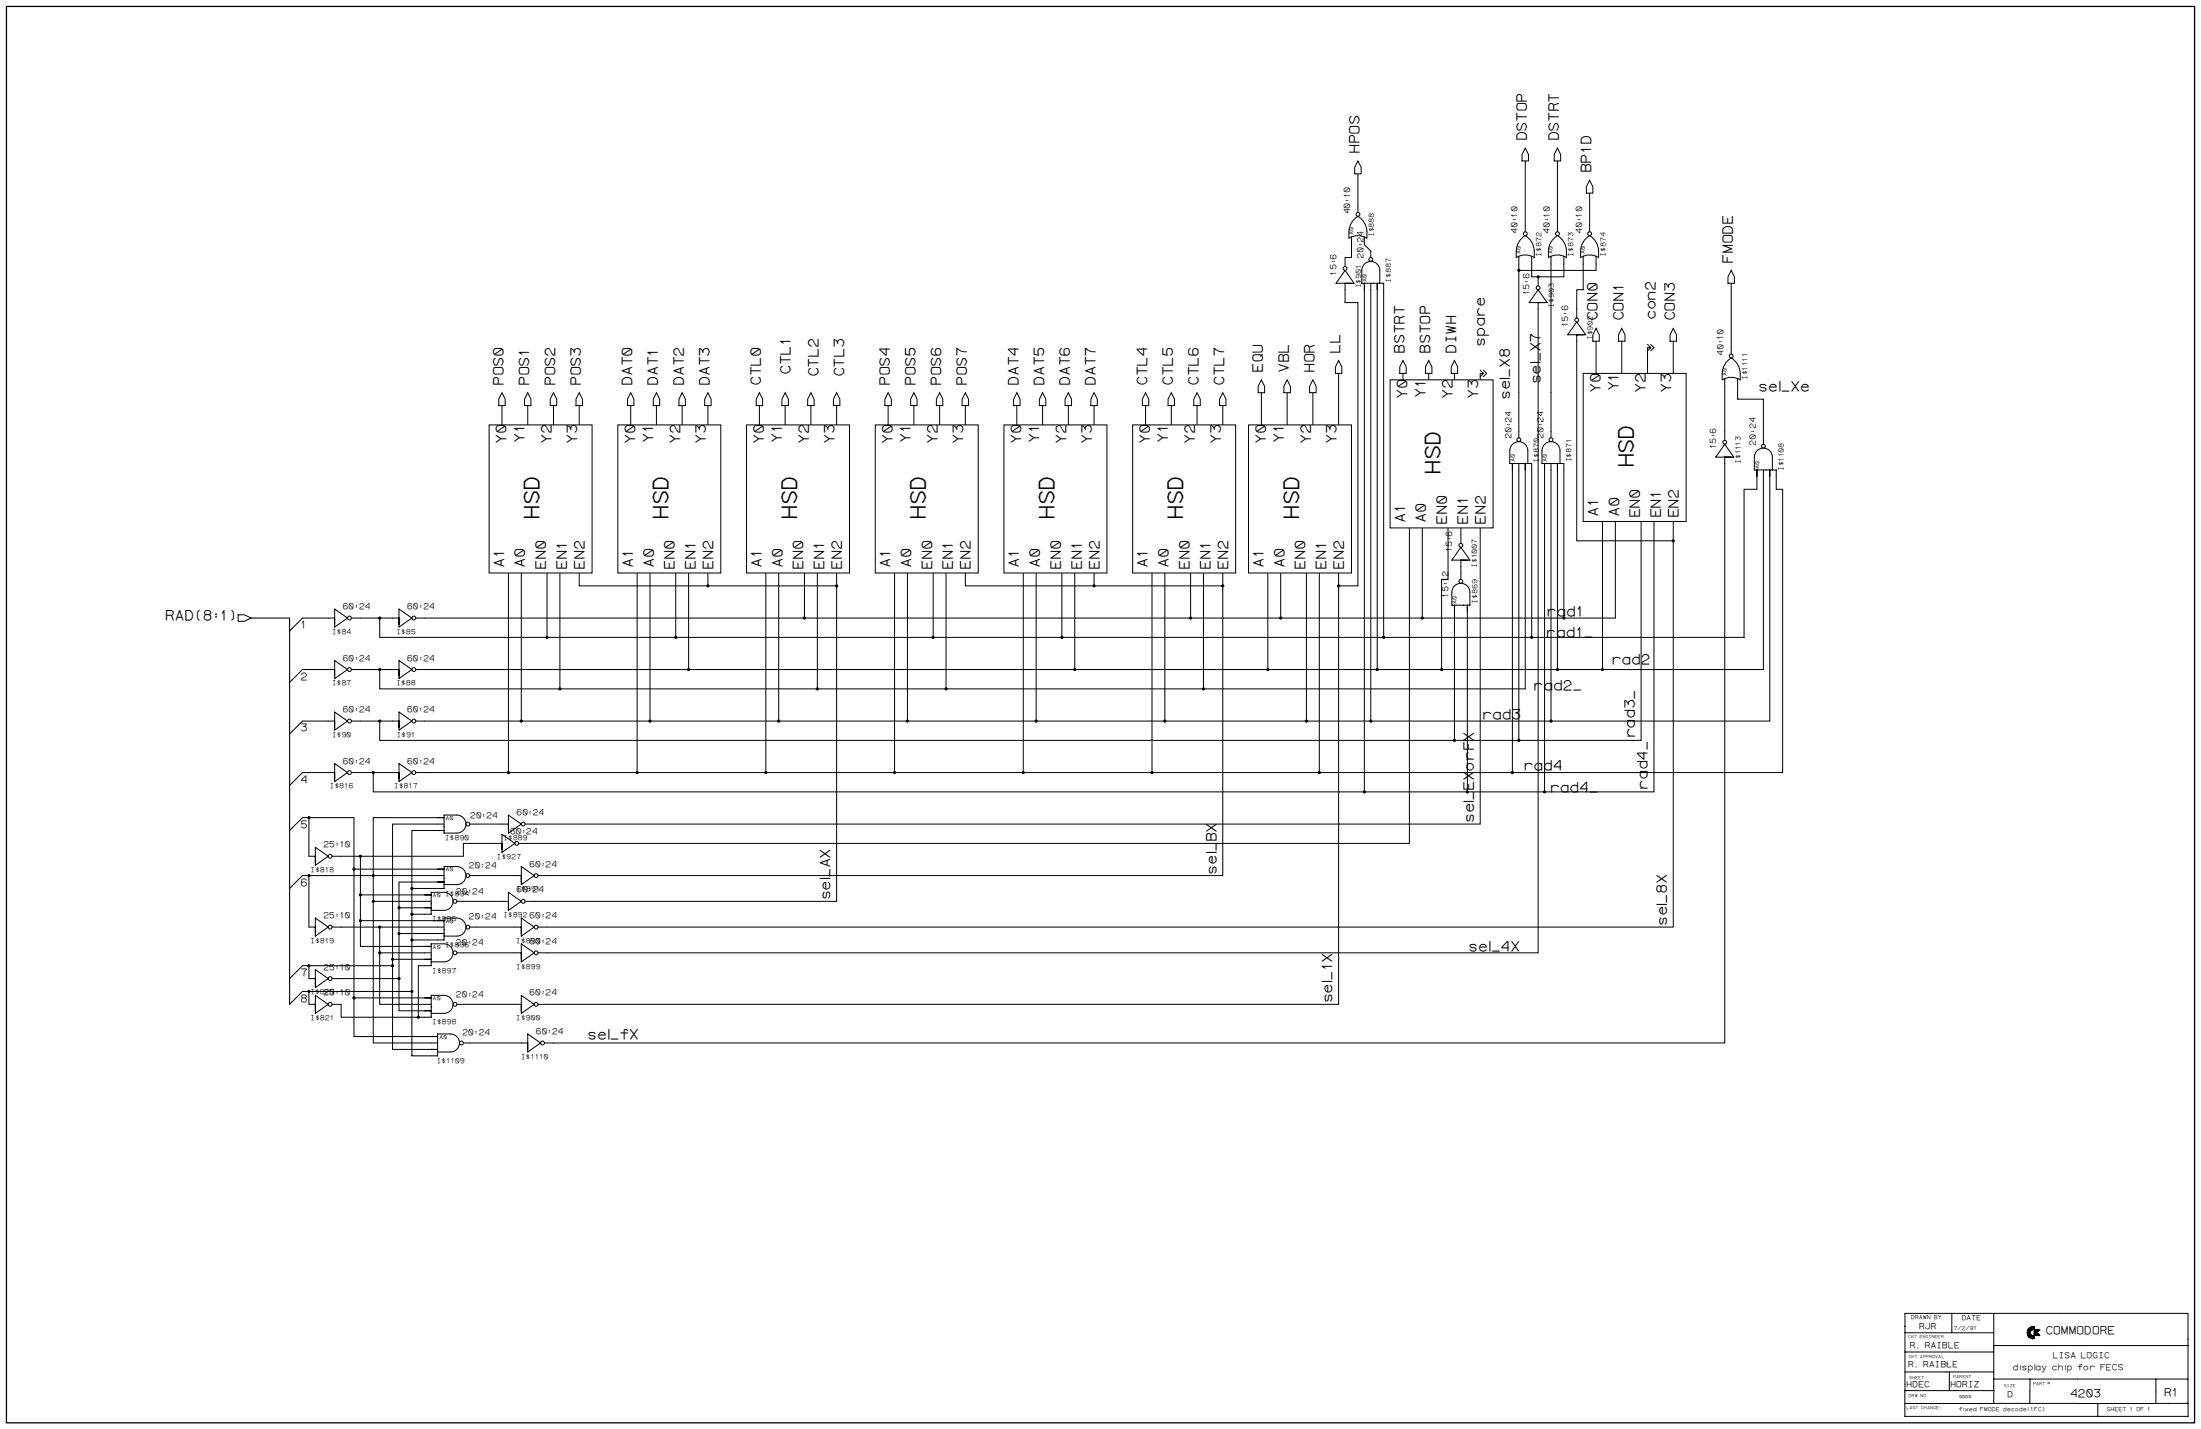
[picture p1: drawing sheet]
<svg xmlns="http://www.w3.org/2000/svg" width="1189mm" height="772mm" viewBox="0 0 1189 772" stroke-linecap="round" stroke-linejoin="round" font-family="sans-serif">
<path d="M3 3h1182v765h-1182z" fill="#fff" stroke="#fff" stroke-width=".54"/>
<path d="M3 3h1182v765h-1182z" fill="none" stroke="#000" stroke-width=".7"/>
<path d="M136 334h20v208l2-1M158 339l-2 2M158 367l-2 1M158 395l-2 1M158 423l-2 1M158 447l-2 1M158 478l-2 2M158 527l-2 1" fill="none" stroke="#000" stroke-width=".58"/>
<g fill="none" stroke="#000" stroke-width=".54">
<path d="M733 94v17M824 87v35M841 87v35M858 104v18M730 132v7h-4M737 132l3 4M726 156v7h7v153h-10v-7M737 156v272h156v-146M740 156v233M744 156v206M747 156v188M820 143v90"/>
<path d="M827 143v6h17v-6M838 143v90M855 143v13h-4v11M862 143v3h-42M935 153v35M831 167v347h-536M851 184v108h53M862 184v18M876 184v18M890 188v14M904 184v18M271 219v10"/>
<path d="M285 219v10M299 219v10M313 219v10M341 219v10M354 219v10M368 219v10M382 219v10M410 219v10M424 219v10M438 219v10M452 219v10M480 219v10"/>
<path d="M493 219v10M507 219v10M521 219v10M549 219v10M563 219v10M577 219v10M591 219v10M619 219v10M632 219v10M646 219v10M660 219v10M681 212v17"/>
<path d="M695 212v17M709 212v17M723 202v27M758 202v3M771 202v3M785 202v3M799 202v3M931 209v24M938 209v7h14v20M817 254v163M820 254v146h-615v-11h-15M824 254v118h-174v-63"/>
<path d="M827 254v90M834 254v174M838 254v135M841 254v108h24v-80M844 254v80h-620M931 250v313h-632M949 257v7h-7v80h-737v-10h-15M952 257v105h-87M956 257v132h-216M959 257v7h4v153h-146M761 285v170h-476M768 285v49"/>
<path d="M782 285v28h-4v49M789 285v4M799 285v160h-515M872 282v52h-28M886 282v118h-66M904 282v219h-609M275 309v108M281 309v80M295 309v35M302 309v63M313 309v7h139M344 309v108"/>
<path d="M351 309v80M365 309v35M372 309v53M382 309v7M414 309v108M420 309v80M434 309v25M441 309v63M452 309v178h-168M483 309v108M490 309v80M504 309v35"/>
<path d="M511 309v63M521 309v7h70v-7M553 309v108M560 309v80M573 309v35M580 309v53M622 309v108M629 309v80M643 309v25M660 309v7h-69M660 316v157h-369M685 309v53"/>
<path d="M692 309v25M705 309v80M712 309v108M723 316v226h-428M789 306v3M129 332h3l4 2-4 1h-3zM181 329l7 5-7 5zM181 334h-18l-5 5M205 334h10M215 329l7 5-7 5zM785 330v70M792 330v98"/>
<path d="M181 357l7 5-7 4zM215 357l7 5-7 4zM181 362h-18l-5 5M190 362h15M215 362h-10v10h445M224 362h617M181 384l7 5-7 5zM181 389h-18l-5 6M205 389h10M215 384l7 5-7 5zM224 389h516M181 412l7 5-7 5z"/>
<path d="M181 417h-18l-5 6M190 417h12M212 417h-10v11h535M229 417h588M158 447l5-6h28v28M167 441v21M236 445h-24v122h21M236 448h-14v122h11M236 441h-34v122h31M257 445h18M268 455h-18v7h-66M275 440l6 5-6 5z"/>
<path d="M167 473v28M191 469v70h38M191 469h45M195 462v49h34M222 480h14M236 476h-21v28h21M236 473h-73l-5 5M257 473h24M281 468l7 5-7 5zM195 497h41M195 483h34M202 487h27"/>
<path d="M215 490h14M222 494h7M250 487h25M275 482l6 5-6 5zM184 501h52M205 501v41h24M205 514h24M212 518h17M215 504v42h14M222 507h14M250 514h28M257 501h21"/>
<path d="M167 521v7M167 535v7M184 528h31M191 539v21h42M212 521h-49l-5 6M222 535h-59l-5 6M229 521h-3v28M184 542v7h42M226 549h3M250 542h28M254 563h27M1029 720h48"/>
<path d="M1054 709v10M1077 709v49M1095 719h1v3v-2l1 2-1-2 1 3v-2h1v2h-1v-2v2M1095 719v2v-3v3v-3v4v-4v3v-3v3v-3v3M1095 719v3l1-5v5M1096 719v-2v5M1096 717v5M1096 717v1M1096 717v5v-5v5v-3v3v-2v2v-2v2l1-1v1v-1v2v-2v2v-2v2v-2l1 2v-2v2v-2v2v-2v2v-2v2v-2v2v-2v2v-2l-1 2v-2M1096 717v5v-5v5h-1l1-5-1 4v-2M1096 717l-1 1v1v2l1 1-1-1M1097 717l-1 2"/>
<path d="M1097 718l-1-1v2M1097 718v-1v1M1097 718h.1M1098 718v-2v2v-2v2v-2v2v-2v2h-1v-2l1 2v-2v2v-2v2v-2l-1 2v-2v2v-2v2M1098 716v2v-2v2v-2v2l-1-1v1v-1v1v-1v1v-1v1h1M1098 716v2M1098 718h3l-1 1h-2zM1098 720h2l1 1h-3zM1098 716a3 3 0 0 0-3 4 3 3 0 0 0 3 3M1098 718a1.7 1.7 0 0 0-2 2 1.7 1.7 0 0 0 2 1v2M1098 716l-2 1v2v-2v2v-2v5M1098 718h2"/>
<path d="M1099 718v1M1099 720v1M1099 720v1v-1v1v-1v1M1100 718v1M1100 718h1l-1 1M1100 720h-2h2h-2l3 1h-3h3M1100 718v1h-2h2M1100 718v1h-2M1101 718v1h-3M1101 718h.1M1101 718h-3M1113 709h68l1 56"/>
<path d="M1113 709h-84v56M1029 730h48M1077 726h105M1096 720l1 2v-1v2v-2v2v-2v2v-2v2l1-2v2v-2v2v-2v2M1097 722h1M1098 721h3M1101 721l-1-1 1 1h-1v-1v1v-1v1v-1v1v-1v1M1029 751h48M1029 741h48M1053 741v10M1077 745h104M1096 752v6"/>
<path d="M1096 745v7M1133 758v7M1164 745v13M1181 758h-152M1029 765h153"/>
<circle cx="189" cy="334" r="1"/>
<circle cx="223" cy="334" r="1"/>
<circle cx="189" cy="362" r="1"/>
<circle cx="223" cy="362" r="1"/>
<circle cx="189" cy="389" r="1"/>
<circle cx="223" cy="389" r="1"/>
<circle cx="189" cy="417" r="1"/>
<circle cx="283" cy="445" r="1"/>
<circle cx="289" cy="473" r="1"/>
<circle cx="283" cy="487" r="1"/>
</g>
<g fill="#000" stroke="#000" stroke-width=".54">
<circle cx="820" cy="146" r=".6"/>
<circle cx="831" cy="149" r=".6"/>
<circle cx="904" cy="292" r=".6"/>
<circle cx="382" cy="316" r=".6"/>
<circle cx="452" cy="316" r=".6"/>
<circle cx="591" cy="316" r=".6"/>
<circle cx="660" cy="316" r=".6"/>
<circle cx="723" cy="316" r=".6"/>
<circle cx="205" cy="334" r=".6"/>
<circle cx="434" cy="334" r=".6"/>
<circle cx="643" cy="334" r=".6"/>
<circle cx="692" cy="334" r=".6"/>
<circle cx="768" cy="334" r=".6"/>
<circle cx="844" cy="334" r=".6"/>
<circle cx="295" cy="344" r=".6"/>
<circle cx="365" cy="344" r=".6"/>
<circle cx="504" cy="344" r=".6"/>
<circle cx="573" cy="344" r=".6"/>
<circle cx="747" cy="344" r=".6"/>
<circle cx="827" cy="344" r=".6"/>
<circle cx="205" cy="362" r=".6"/>
<circle cx="302" cy="372" r=".6"/>
<circle cx="372" cy="362" r=".6"/>
<circle cx="441" cy="372" r=".6"/>
<circle cx="511" cy="372" r=".6"/>
<circle cx="580" cy="362" r=".6"/>
<circle cx="650" cy="372" r=".6"/>
<circle cx="685" cy="362" r=".6"/>
<circle cx="744" cy="362" r=".6"/>
<circle cx="778" cy="362" r=".6"/>
<circle cx="841" cy="362" r=".6"/>
<circle cx="865" cy="362" r=".6"/>
<circle cx="205" cy="389" r=".6"/>
<circle cx="281" cy="389" r=".6"/>
<circle cx="351" cy="389" r=".6"/>
<circle cx="420" cy="389" r=".6"/>
<circle cx="490" cy="389" r=".6"/>
<circle cx="560" cy="389" r=".6"/>
<circle cx="629" cy="389" r=".6"/>
<circle cx="705" cy="389" r=".6"/>
<circle cx="740" cy="389" r=".6"/>
<circle cx="785" cy="400" r=".6"/>
<circle cx="820" cy="400" r=".6"/>
<circle cx="838" cy="389" r=".6"/>
<circle cx="202" cy="417" r=".6"/>
<circle cx="275" cy="417" r=".6"/>
<circle cx="344" cy="417" r=".6"/>
<circle cx="414" cy="417" r=".6"/>
<circle cx="483" cy="417" r=".6"/>
<circle cx="553" cy="417" r=".6"/>
<circle cx="622" cy="417" r=".6"/>
<circle cx="712" cy="417" r=".6"/>
<circle cx="817" cy="417" r=".6"/>
<circle cx="737" cy="428" r=".6"/>
<circle cx="792" cy="428" r=".6"/>
<circle cx="834" cy="428" r=".6"/>
<circle cx="167" cy="441" r=".6"/>
<circle cx="167" cy="473" r=".6"/>
<circle cx="191" cy="469" r=".6"/>
<circle cx="195" cy="462" r=".6"/>
<circle cx="202" cy="473" r=".6"/>
<circle cx="222" cy="480" r=".6"/>
<circle cx="195" cy="483" r=".6"/>
<circle cx="195" cy="497" r=".6"/>
<circle cx="202" cy="487" r=".6"/>
<circle cx="215" cy="490" r=".6"/>
<circle cx="222" cy="494" r=".6"/>
<circle cx="205" cy="501" r=".6"/>
<circle cx="205" cy="514" r=".6"/>
<circle cx="212" cy="518" r=".6"/>
<circle cx="215" cy="504" r=".6"/>
<circle cx="222" cy="507" r=".6"/>
<circle cx="167" cy="535" r=".6"/>
<circle cx="167" cy="521" r=".6"/>
<circle cx="191" cy="539" r=".6"/>
<circle cx="212" cy="521" r=".6"/>
<circle cx="215" cy="528" r=".6"/>
<circle cx="222" cy="535" r=".6"/>
<circle cx="226" cy="549" r=".6"/>
</g>
<path d="M674 229h56v80h-56z" fill="#fff" stroke="#000" stroke-width=".54"/>
<g fill="none" stroke="#000" stroke-width=".54">
<path d="M281 496l7 5-7 4zM229 511h4M229 518h4M229 514h4M233 519h7a5 5 0 0 0 5-5 5 5 0 0 0-5-4h-7v11h-4M247 514h3M278 501h3M291 501h4M229 539h4M229 546h4M229 542h4M233 547h7a5 5 0 0 0 5-5 5 5 0 0 0-5-5h-7v12h-4"/>
<path d="M247 542h3"/>
<circle cx="246" cy="514" r="1"/>
<circle cx="289" cy="501" r="1"/>
<circle cx="246" cy="542" r="1"/>
</g>
<path d="M751 205h55v80h-55z" fill="#fff" stroke="#000" stroke-width=".54"/>
<g fill="none" stroke="#000" stroke-width=".54">
<path d="M212 417h3M215 412l7 5-7 5zM224 417h5"/>
<circle cx="223" cy="417" r="1"/>
</g>
<g fill="#fff" stroke="#000" stroke-width=".54">
<path d="M403 229h56v80h-56z"/>
<path d="M612 229h55v80h-55z"/>
<path d="M264 229h56v80h-56z"/>
<path d="M334 229h55v80h-55z"/>
<path d="M473 229h55v80h-55z"/>
<path d="M542 229h56v80h-56z"/>
</g>
<path d="M452 212l2 4v3h-4v-3z" fill="none" stroke="#000" stroke-width=".54"/>
<path d="M855 202h55v80h-55z" fill="#fff" stroke="#000" stroke-width=".54"/>
<g fill="none" stroke="#000" stroke-width=".54">
<path d="M824 80l1 3v4h-3v-4zM841 80l2 3v4h-4v-4zM733 87l2 3v4h-3v-4zM858 97l2 4v3h-3v-3zM732 118l1-1a10 10 0 0 1 5 8v4a9 9 0 0 0-10 0v-4a10 10 0 0 1 4-7zM733 111v4M726 139v5M730 128v4M737 128v4M740 136v3M820 138v5M822 128l2-1a10 10 0 0 1 4 9v3a9 9 0 0 0-9 0v-3a10 10 0 0 1 3-8z"/>
<path d="M824 122v3M827 138v5M838 138v5M839 128l2-1a10 10 0 0 1 5 9v3a9 9 0 0 0-10 0v-3a10 10 0 0 1 3-8zM841 122v3M844 138v5M855 138v5M857 128l1-1a10 10 0 0 1 5 9v3a9 9 0 0 0-9 0v-3a10 10 0 0 1 3-8zM858 122v3M862 138v5M726 146l5 7h-10zM726 153v3"/>
<path d="M737 153v3M740 153v3M744 153v3M745 153v-7a5 5 0 0 0-5-5 5 5 0 0 0-5 5v7h12v3M831 156l4 7h-9zM831 149v5M935 146l2 3v4h-4v-4zM831 163v4M851 174l5 7h-9zM851 167v5M862 177l2 4v3h-4v-3zM876 177l1 4v3h-3v-3z"/>
<path d="M904 177l1 4v3h-3v-3zM723 195l2 3v4h-4v-4zM758 195l1 3v4h-3v-4zM771 195l2 3v4h-3v-4zM785 195l2 3v4h-3v-4zM799 200l2 2M801 200l2 2-2 1M851 181v3M890 186l1 2M890 188h1M891 186l2 2-2 1M891 188l-1 1"/>
<path d="M933 194l2-1a10 10 0 0 1 5 9v3a9 9 0 0 0-10 0v-3a10 10 0 0 1 3-8zM935 188v3M271 212l2 4v3h-4v-3zM285 212l2 4v3h-4v-3zM299 212l2 4v3h-4v-3zM313 212l2 4v3h-4v-3zM341 212l1 4v3h-3v-3zM354 212l2 4v3h-3v-3zM368 212l2 4v3h-3v-3zM382 212l2 4v3h-3v-3zM410 212l2 4v3h-4v-3zM424 212l2 4v3h-4v-3z"/>
<path d="M438 212l2 4v3h-4v-3zM480 212l1 4v3h-3v-3zM493 212l2 4v3h-3v-3zM507 212l2 4v3h-3v-3zM521 212l2 4v3h-3v-3zM549 212l2 4v3h-4v-3zM563 212l2 4v3h-4v-3zM577 212l2 4v3h-4v-3zM591 212l2 4v3h-4v-3zM619 212l1 4v3h-3v-3zM632 212l2 4v3h-3v-3zM646 212l2 4v3h-3v-3z"/>
<path d="M660 212l2 4v3h-3v-3zM681 205l2 4v3h-4v-3zM695 205l2 4v3h-4v-3zM709 205l2 4v3h-4v-3zM799 202h2M801 202l-2 1M931 204v5M938 204v5M820 233v3M838 233v3M931 240l5 7h-10zM931 233v5"/>
<path d="M952 236v4M817 250v4M820 250v4M824 250v4M825 250v-7a5 5 0 0 0-5-5 5 5 0 0 0-5 5v7h12v4M834 250v4M838 250v4M841 250v4M842 250v-7a5 5 0 0 0-4-5 5 5 0 0 0-5 5v7h11v4M931 247v3M949 254v3M952 254v3"/>
<path d="M956 254v3M957 254v-7a5 5 0 0 0-5-5 5 5 0 0 0-5 5v7h12v3M789 295l5 7h-10zM789 289v4M786 316a5 5 0 0 1 5-1 5 5 0 0 1 3 5v7h-10v-8zM789 302v4M789 309v4M785 327v3M792 327v3M170 457l7 5-7 5zM236 441h4M236 448h4"/>
<path d="M236 445h4M240 440h7a5 5 0 0 1 5 5 5 5 0 0 1-5 5h-7zM254 445h3M268 455h3M271 450l7 5-7 5zM280 455h5M167 462h3M179 462h5M236 469h4M236 476h4M236 473h4M240 478h7a5 5 0 0 0 5-5 5 5 0 0 0-5-5h-7v12h-4"/>
<path d="M254 473h3M170 496l7 5-7 4zM229 483h4M229 490h4M229 487h4M233 492h7a5 5 0 0 0 5-5 5 5 0 0 0-5-5h-7v12h-4M236 497h4M247 487h3M167 501h3M179 501h5M236 501h4M236 504h4"/>
<path d="M240 505h7a5 5 0 0 0 5-4 5 5 0 0 0-5-5h-7v11h-4M254 501h3M278 514h3M281 510l7 4-7 5zM291 514h4M167 528h3M170 523l7 5-7 5zM170 537l7 5-7 5zM179 528h5M281 537l7 5-7 5zM167 542h3M179 542h5"/>
<path d="M233 560h3M278 542h3M285 558l7 5-7 5zM291 542h4M233 567h3M233 563h3M236 568h7a5 5 0 0 0 5-5 5 5 0 0 0-5-5h-7v12h-3M250 563h4M281 563h4M294 563h5"/>
<circle cx="733" cy="116" r="1"/>
<circle cx="824" cy="126" r="1"/>
<circle cx="841" cy="126" r="1"/>
<circle cx="858" cy="126" r="1"/>
<circle cx="726" cy="145" r="1"/>
<circle cx="740" cy="140" r="1"/>
<circle cx="831" cy="155" r="1"/>
<circle cx="851" cy="173" r="1"/>
<circle cx="935" cy="192" r="1"/>
<circle cx="820" cy="237" r="1"/>
<circle cx="838" cy="237" r="1"/>
<circle cx="931" cy="239" r="1"/>
<circle cx="952" cy="241" r="1"/>
<circle cx="789" cy="294" r="1"/>
<circle cx="789" cy="314" r="1"/>
<circle cx="253" cy="445" r="1"/>
<circle cx="279" cy="455" r="1"/>
<circle cx="178" cy="462" r="1"/>
<circle cx="253" cy="473" r="1"/>
<circle cx="246" cy="487" r="1"/>
<circle cx="178" cy="501" r="1"/>
<circle cx="253" cy="501" r="1"/>
<circle cx="289" cy="514" r="1"/>
<circle cx="178" cy="528" r="1"/>
<circle cx="178" cy="542" r="1"/>
<circle cx="289" cy="542" r="1"/>
<circle cx="249" cy="563" r="1"/>
<circle cx="293" cy="563" r="1"/>
</g>
<g font-size="11.6">
<text x="778" y="256" transform="rotate(-90 778 256)">HSD</text>
<text x="882" y="253" transform="rotate(-90 882 253)">HSD</text>
<text x="291" y="281" transform="rotate(-90 291 281)">HSD</text>
<text x="361" y="281" transform="rotate(-90 361 281)">HSD</text>
<text x="430" y="281" transform="rotate(-90 430 281)">HSD</text>
<text x="500" y="281" transform="rotate(-90 500 281)">HSD</text>
<text x="569" y="281" transform="rotate(-90 569 281)">HSD</text>
<text x="639" y="281" transform="rotate(-90 639 281)">HSD</text>
<text x="701" y="281" transform="rotate(-90 701 281)">HSD</text>
</g>
<g font-size="7.7">
<text x="824" y="76" transform="rotate(-90 824 76)">DSTOP</text>
<text x="842" y="76" transform="rotate(-90 842 76)">DSTRT</text>
<text x="734" y="83" transform="rotate(-90 734 83)">HPOS</text>
<text x="859" y="94" transform="rotate(-90 859 94)">BP1D</text>
<text x="935" y="142" transform="rotate(-90 935 142)">FMODE</text>
<text x="862" y="174" transform="rotate(-90 862 174)">CON0</text>
<text x="876" y="174" transform="rotate(-90 876 174)">CON1</text>
<text x="894" y="173" transform="rotate(-90 894 173)">con2</text>
<text x="904" y="174" transform="rotate(-90 904 174)">CON3</text>
<text x="723" y="191" transform="rotate(-90 723 191)">LL</text>
<text x="758" y="191" transform="rotate(-90 758 191)">BSTRT</text>
<text x="772" y="191" transform="rotate(-90 772 191)">BSTOP</text>
<text x="786" y="191" transform="rotate(-90 786 191)">DIWH</text>
<text x="802" y="187" transform="rotate(-90 802 187)">spare</text>
<text x="427" y="203" transform="rotate(-90 427 203)">CTL1</text>
<text x="442" y="204" transform="rotate(-90 442 204)">CTL2</text>
<text x="456" y="204" transform="rotate(-90 456 204)">CTL3</text>
<text x="682" y="201" transform="rotate(-90 682 201)">EQU</text>
<text x="696" y="201" transform="rotate(-90 696 201)">VBL</text>
<text x="710" y="201" transform="rotate(-90 710 201)">HOR</text>
<text x="272" y="208" transform="rotate(-90 272 208)">POS0</text>
<text x="286" y="208" transform="rotate(-90 286 208)">POS1</text>
<text x="300" y="208" transform="rotate(-90 300 208)">POS2</text>
<text x="313" y="208" transform="rotate(-90 313 208)">POS3</text>
<text x="341" y="208" transform="rotate(-90 341 208)">DAT0</text>
<text x="355" y="208" transform="rotate(-90 355 208)">DAT1</text>
<text x="369" y="208" transform="rotate(-90 369 208)">DAT2</text>
<text x="383" y="208" transform="rotate(-90 383 208)">DAT3</text>
<text x="411" y="208" transform="rotate(-90 411 208)">CTL0</text>
<text x="480" y="208" transform="rotate(-90 480 208)">POS4</text>
<text x="494" y="208" transform="rotate(-90 494 208)">POS5</text>
<text x="508" y="208" transform="rotate(-90 508 208)">POS6</text>
<text x="522" y="208" transform="rotate(-90 522 208)">POS7</text>
<text x="550" y="208" transform="rotate(-90 550 208)">DAT4</text>
<text x="564" y="208" transform="rotate(-90 564 208)">DAT5</text>
<text x="578" y="208" transform="rotate(-90 578 208)">DAT6</text>
<text x="591" y="208" transform="rotate(-90 591 208)">DAT7</text>
<text x="619" y="208" transform="rotate(-90 619 208)">CTL4</text>
<text x="633" y="208" transform="rotate(-90 633 208)">CTL5</text>
<text x="647" y="208" transform="rotate(-90 647 208)">CTL6</text>
<text x="661" y="208" transform="rotate(-90 661 208)">CTL7</text>
<text x="832" y="207" transform="rotate(-90 832 207)">sel_X7</text>
<text x="760" y="215" transform="rotate(-90 760 215)">Y0</text>
<text x="769" y="215" transform="rotate(-90 769 215)">Y1</text>
<text x="784" y="215" transform="rotate(-90 784 215)">Y2</text>
<text x="798" y="215" transform="rotate(-90 798 215)">Y3</text>
<text x="815" y="216" transform="rotate(-90 815 216)">sel_X8</text>
<text x="864" y="212" transform="rotate(-90 864 212)">Y0</text>
<text x="874" y="211" transform="rotate(-90 874 211)">Y1</text>
<text x="888" y="212" transform="rotate(-90 888 212)">Y2</text>
<text x="902" y="212" transform="rotate(-90 902 212)">Y3</text>
<text x="949" y="211">sel_Xe</text>
<text x="273" y="240" transform="rotate(-90 273 240)">Y0</text>
<text x="283" y="239" transform="rotate(-90 283 239)">Y1</text>
<text x="298" y="240" transform="rotate(-90 298 240)">Y2</text>
<text x="311" y="240" transform="rotate(-90 311 240)">Y3</text>
<text x="343" y="240" transform="rotate(-90 343 240)">Y0</text>
<text x="352" y="239" transform="rotate(-90 352 239)">Y1</text>
<text x="367" y="240" transform="rotate(-90 367 240)">Y2</text>
<text x="381" y="240" transform="rotate(-90 381 240)">Y3</text>
<text x="412" y="240" transform="rotate(-90 412 240)">Y0</text>
<text x="422" y="239" transform="rotate(-90 422 239)">Y1</text>
<text x="437" y="240" transform="rotate(-90 437 240)">Y2</text>
<text x="450" y="240" transform="rotate(-90 450 240)">Y3</text>
<text x="482" y="240" transform="rotate(-90 482 240)">Y0</text>
<text x="491" y="239" transform="rotate(-90 491 239)">Y1</text>
<text x="506" y="240" transform="rotate(-90 506 240)">Y2</text>
<text x="520" y="240" transform="rotate(-90 520 240)">Y3</text>
<text x="551" y="240" transform="rotate(-90 551 240)">Y0</text>
<text x="561" y="239" transform="rotate(-90 561 239)">Y1</text>
<text x="576" y="240" transform="rotate(-90 576 240)">Y2</text>
<text x="589" y="240" transform="rotate(-90 589 240)">Y3</text>
<text x="621" y="240" transform="rotate(-90 621 240)">Y0</text>
<text x="630" y="239" transform="rotate(-90 630 239)">Y1</text>
<text x="645" y="240" transform="rotate(-90 645 240)">Y2</text>
<text x="659" y="240" transform="rotate(-90 659 240)">Y3</text>
<text x="683" y="240" transform="rotate(-90 683 240)">Y0</text>
<text x="693" y="239" transform="rotate(-90 693 239)">Y1</text>
<text x="708" y="240" transform="rotate(-90 708 240)">Y2</text>
<text x="722" y="240" transform="rotate(-90 722 240)">Y3</text>
<text x="863" y="279" transform="rotate(-90 863 279)">A1</text>
<text x="874" y="279" transform="rotate(-90 874 279)">A0</text>
<text x="885" y="280" transform="rotate(-90 885 280)">EN0</text>
<text x="897" y="280" transform="rotate(-90 897 280)">EN1</text>
<text x="906" y="280" transform="rotate(-90 906 280)">EN2</text>
<text x="759" y="282" transform="rotate(-90 759 282)">A1</text>
<text x="770" y="282" transform="rotate(-90 770 282)">A0</text>
<text x="781" y="283" transform="rotate(-90 781 283)">EN0</text>
<text x="792" y="283" transform="rotate(-90 792 283)">EN1</text>
<text x="802" y="283" transform="rotate(-90 802 283)">EN2</text>
<text x="272" y="307" transform="rotate(-90 272 307)">A1</text>
<text x="283" y="307" transform="rotate(-90 283 307)">A0</text>
<text x="295" y="308" transform="rotate(-90 295 308)">EN0</text>
<text x="306" y="308" transform="rotate(-90 306 308)">EN1</text>
<text x="315" y="308" transform="rotate(-90 315 308)">EN2</text>
<text x="342" y="307" transform="rotate(-90 342 307)">A1</text>
<text x="353" y="307" transform="rotate(-90 353 307)">A0</text>
<text x="364" y="308" transform="rotate(-90 364 308)">EN0</text>
<text x="375" y="308" transform="rotate(-90 375 308)">EN1</text>
<text x="385" y="308" transform="rotate(-90 385 308)">EN2</text>
<text x="411" y="307" transform="rotate(-90 411 307)">A1</text>
<text x="422" y="307" transform="rotate(-90 422 307)">A0</text>
<text x="434" y="308" transform="rotate(-90 434 308)">EN0</text>
<text x="445" y="308" transform="rotate(-90 445 308)">EN1</text>
<text x="454" y="308" transform="rotate(-90 454 308)">EN2</text>
<text x="481" y="307" transform="rotate(-90 481 307)">A1</text>
<text x="492" y="307" transform="rotate(-90 492 307)">A0</text>
<text x="503" y="308" transform="rotate(-90 503 308)">EN0</text>
<text x="514" y="308" transform="rotate(-90 514 308)">EN1</text>
<text x="524" y="308" transform="rotate(-90 524 308)">EN2</text>
<text x="550" y="307" transform="rotate(-90 550 307)">A1</text>
<text x="561" y="307" transform="rotate(-90 561 307)">A0</text>
<text x="573" y="308" transform="rotate(-90 573 308)">EN0</text>
<text x="584" y="308" transform="rotate(-90 584 308)">EN1</text>
<text x="593" y="308" transform="rotate(-90 593 308)">EN2</text>
<text x="620" y="307" transform="rotate(-90 620 307)">A1</text>
<text x="631" y="307" transform="rotate(-90 631 307)">A0</text>
<text x="642" y="308" transform="rotate(-90 642 308)">EN0</text>
<text x="653" y="308" transform="rotate(-90 653 308)">EN1</text>
<text x="663" y="308" transform="rotate(-90 663 308)">EN2</text>
<text x="682" y="307" transform="rotate(-90 682 307)">A1</text>
<text x="693" y="307" transform="rotate(-90 693 307)">A0</text>
<text x="705" y="308" transform="rotate(-90 705 308)">EN0</text>
<text x="716" y="308" transform="rotate(-90 716 308)">EN1</text>
<text x="726" y="308" transform="rotate(-90 726 308)">EN2</text>
<text x="89" y="335">RAD(8:1)</text>
<text x="835" y="333">rad1</text>
<text x="834" y="344">rad1_</text>
<text x="870" y="358">rad2</text>
<text x="827" y="373">rad2_</text>
<text x="800" y="388">rad3</text>
<text x="883" y="399" transform="rotate(-90 883 399)">rad3_</text>
<text x="822" y="416">rad4</text>
<text x="836" y="428">rad4_</text>
<text x="889" y="427" transform="rotate(-90 889 427)">rad4_</text>
<text x="796" y="444" transform="rotate(-90 796 444)">sel_EXorFX</text>
<text x="657" y="472" transform="rotate(-90 657 472)">sel_BX</text>
<text x="448" y="486" transform="rotate(-90 448 486)">sel_AX</text>
<text x="900" y="500" transform="rotate(-90 900 500)">sel_8X</text>
<text x="793" y="514">sel_4X</text>
<text x="719" y="542" transform="rotate(-90 719 542)">sel_1X</text>
<text x="317" y="561">sel_fX</text>
</g>
<g font-size="6.2">
<text x="1104" y="720">COMMODORE</text>
<text x="1118" y="754">4203</text>
<text x="1168" y="754">R1</text>
</g>
<g font-size="5.8">
<text x="162" y="339">1</text>
<text x="162" y="367">2</text>
<text x="162" y="395">3</text>
<text x="162" y="423">4</text>
<text x="162" y="447">5</text>
<text x="162" y="478">6</text>
<text x="162" y="527">7</text>
<text x="162" y="541">8</text>
</g>
<g font-size="4.6">
<text x="729" y="116" transform="rotate(-90 729 116)">40:10</text>
<text x="819" y="126" transform="rotate(-90 819 126)">40:10</text>
<text x="837" y="126" transform="rotate(-90 837 126)">40:10</text>
<text x="854" y="126" transform="rotate(-90 854 126)">40:10</text>
<text x="736" y="140" transform="rotate(-90 736 140)">20:24</text>
<text x="721" y="149" transform="rotate(-90 721 149)">15:6</text>
<text x="826" y="159" transform="rotate(-90 826 159)">15:6</text>
<text x="847" y="177" transform="rotate(-90 847 177)">15:6</text>
<text x="931" y="192" transform="rotate(-90 931 192)">40:10</text>
<text x="816" y="237" transform="rotate(-90 816 237)">20:24</text>
<text x="833" y="237" transform="rotate(-90 833 237)">20:24</text>
<text x="926" y="243" transform="rotate(-90 926 243)">15:6</text>
<text x="948" y="241" transform="rotate(-90 948 241)">20:24</text>
<text x="784" y="298" transform="rotate(-90 784 298)">15:6</text>
<text x="782" y="323" transform="rotate(-90 782 323)">15:12</text>
<text x="185" y="329">60:24</text>
<text x="220" y="329">60:24</text>
<text x="185" y="357">60:24</text>
<text x="220" y="357">60:24</text>
<text x="185" y="384">60:24</text>
<text x="220" y="384">60:24</text>
<text x="185" y="412">60:24</text>
<text x="220" y="412">60:24</text>
<text x="254" y="441">20:24</text>
<text x="279" y="440">60:24</text>
<text x="275" y="450">60:24</text>
<text x="174" y="457">25:10</text>
<text x="286" y="468">60:24</text>
<text x="253" y="469">20:24</text>
<text x="246" y="482">20:24</text>
<text x="279" y="482">60:24</text>
<text x="174" y="496">25:10</text>
<text x="253" y="496">20:24</text>
<text x="286" y="496">60:24</text>
<text x="286" y="510">60:24</text>
<text x="246" y="510">20:24</text>
<text x="174" y="523">25:10</text>
<text x="174" y="537">25:10</text>
<text x="246" y="538">20:24</text>
<text x="286" y="537">60:24</text>
<text x="250" y="559">20:24</text>
<text x="289" y="558">60:24</text>
<text x="1036" y="718">RJR</text>
<text x="1031" y="728">R. RAIBLE</text>
<text x="1108" y="733">LISA LOGIC</text>
<text x="1030" y="738">R. RAIBLE</text>
<text x="1087" y="740">display chip for FECS</text>
<text x="1029" y="749">HDEC</text>
<text x="1053" y="749">HORIZ</text>
<text x="1084" y="754">D</text>
</g>
<g font-size="3.9">
<text x="742" y="128" transform="rotate(-90 742 128)">I$888</text>
<text x="832" y="139" transform="rotate(-90 832 139)">I$872</text>
<text x="850" y="139" transform="rotate(-90 850 139)">I$873</text>
<text x="867" y="139" transform="rotate(-90 867 139)">I$874</text>
<text x="735" y="156" transform="rotate(-90 735 156)">I$901</text>
<text x="751" y="153" transform="rotate(-90 751 153)">I$887</text>
<text x="839" y="166" transform="rotate(-90 839 166)">I$903</text>
<text x="860" y="184" transform="rotate(-90 860 184)">I$902</text>
<text x="943" y="205" transform="rotate(-90 943 205)">I$1111</text>
<text x="831" y="250" transform="rotate(-90 831 250)">I$870</text>
<text x="848" y="250" transform="rotate(-90 848 250)">I$871</text>
<text x="940" y="251" transform="rotate(-90 940 251)">I$1113</text>
<text x="963" y="254" transform="rotate(-90 963 254)">I$1108</text>
<text x="797" y="306" transform="rotate(-90 797 306)">I$1007</text>
<text x="798" y="326" transform="rotate(-90 798 326)">I$869</text>
<text x="179" y="342">I$84</text>
<text x="214" y="342">I$85</text>
<text x="179" y="370">I$87</text>
<text x="214" y="370">I$88</text>
<text x="179" y="398">I$90</text>
<text x="214" y="398">I$91</text>
<text x="178" y="426">I$816</text>
<text x="213" y="426">I$817</text>
<text x="240" y="454">I$890</text>
<text x="272" y="453">I$889</text>
<text x="268" y="464">I$927</text>
<text x="168" y="471">I$818</text>
<text x="240" y="484">I$894</text>
<text x="279" y="481">I$891</text>
<text x="233" y="497">I$895</text>
<text x="272" y="495">I$892</text>
<text x="168" y="509">I$819</text>
<text x="279" y="509">I$893</text>
<text x="240" y="511">I$896</text>
<text x="233" y="525">I$897</text>
<text x="279" y="523">I$899</text>
<text x="167" y="537">I$820</text>
<text x="168" y="551">I$821</text>
<text x="279" y="551">I$900</text>
<text x="233" y="553">I$898</text>
<text x="236" y="574">I$1109</text>
<text x="281" y="572">I$1110</text>
<text x="1059" y="713">DATE</text>
</g>
<g font-size="3.1">
<text x="731" y="127" transform="rotate(-90 731 127)">A0</text>
<text x="821" y="137" transform="rotate(-90 821 137)">A0</text>
<text x="838" y="137" transform="rotate(-90 838 137)">A0</text>
<text x="856" y="137" transform="rotate(-90 856 137)">A0</text>
<text x="738" y="152" transform="rotate(-90 738 152)">A0</text>
<text x="932" y="203" transform="rotate(-90 932 203)">A0</text>
<text x="818" y="249" transform="rotate(-90 818 249)">A0</text>
<text x="835" y="249" transform="rotate(-90 835 249)">A0</text>
<text x="950" y="253" transform="rotate(-90 950 253)">A0</text>
<text x="787" y="326" transform="rotate(-90 787 326)">A0</text>
<text x="241" y="442">A0</text>
<text x="241" y="470">A0</text>
<text x="234" y="484">A0</text>
<text x="241" y="498">A0</text>
<text x="234" y="512">A0</text>
<text x="234" y="540">A0</text>
<text x="237" y="561">A0</text>
<text x="1032" y="712">DRAWN BY</text>
<text x="1055" y="718">7/2/91</text>
<text x="1058" y="762">fixed FMODE decode(1FC)</text>
<text x="1137" y="762">SHEET 1 OF 1</text>
</g>
<g font-size="2.3">
<text x="1030" y="722">CKT ENGINEER</text>
<text x="1031" y="733">CKT APPROVAL</text>
<text x="1031" y="744">SHEET</text>
<text x="1055" y="744">PARENT</text>
<text x="1082" y="749">SIZE</text>
<text x="1098" y="748">PART #</text>
<text x="1031" y="754">DRW NO.</text>
<text x="1058" y="755">0000</text>
<text x="1029" y="761">LAST CHANGE:</text>
</g>
<text font-size="1.7" x="1051" y="737">N</text>
</svg>
